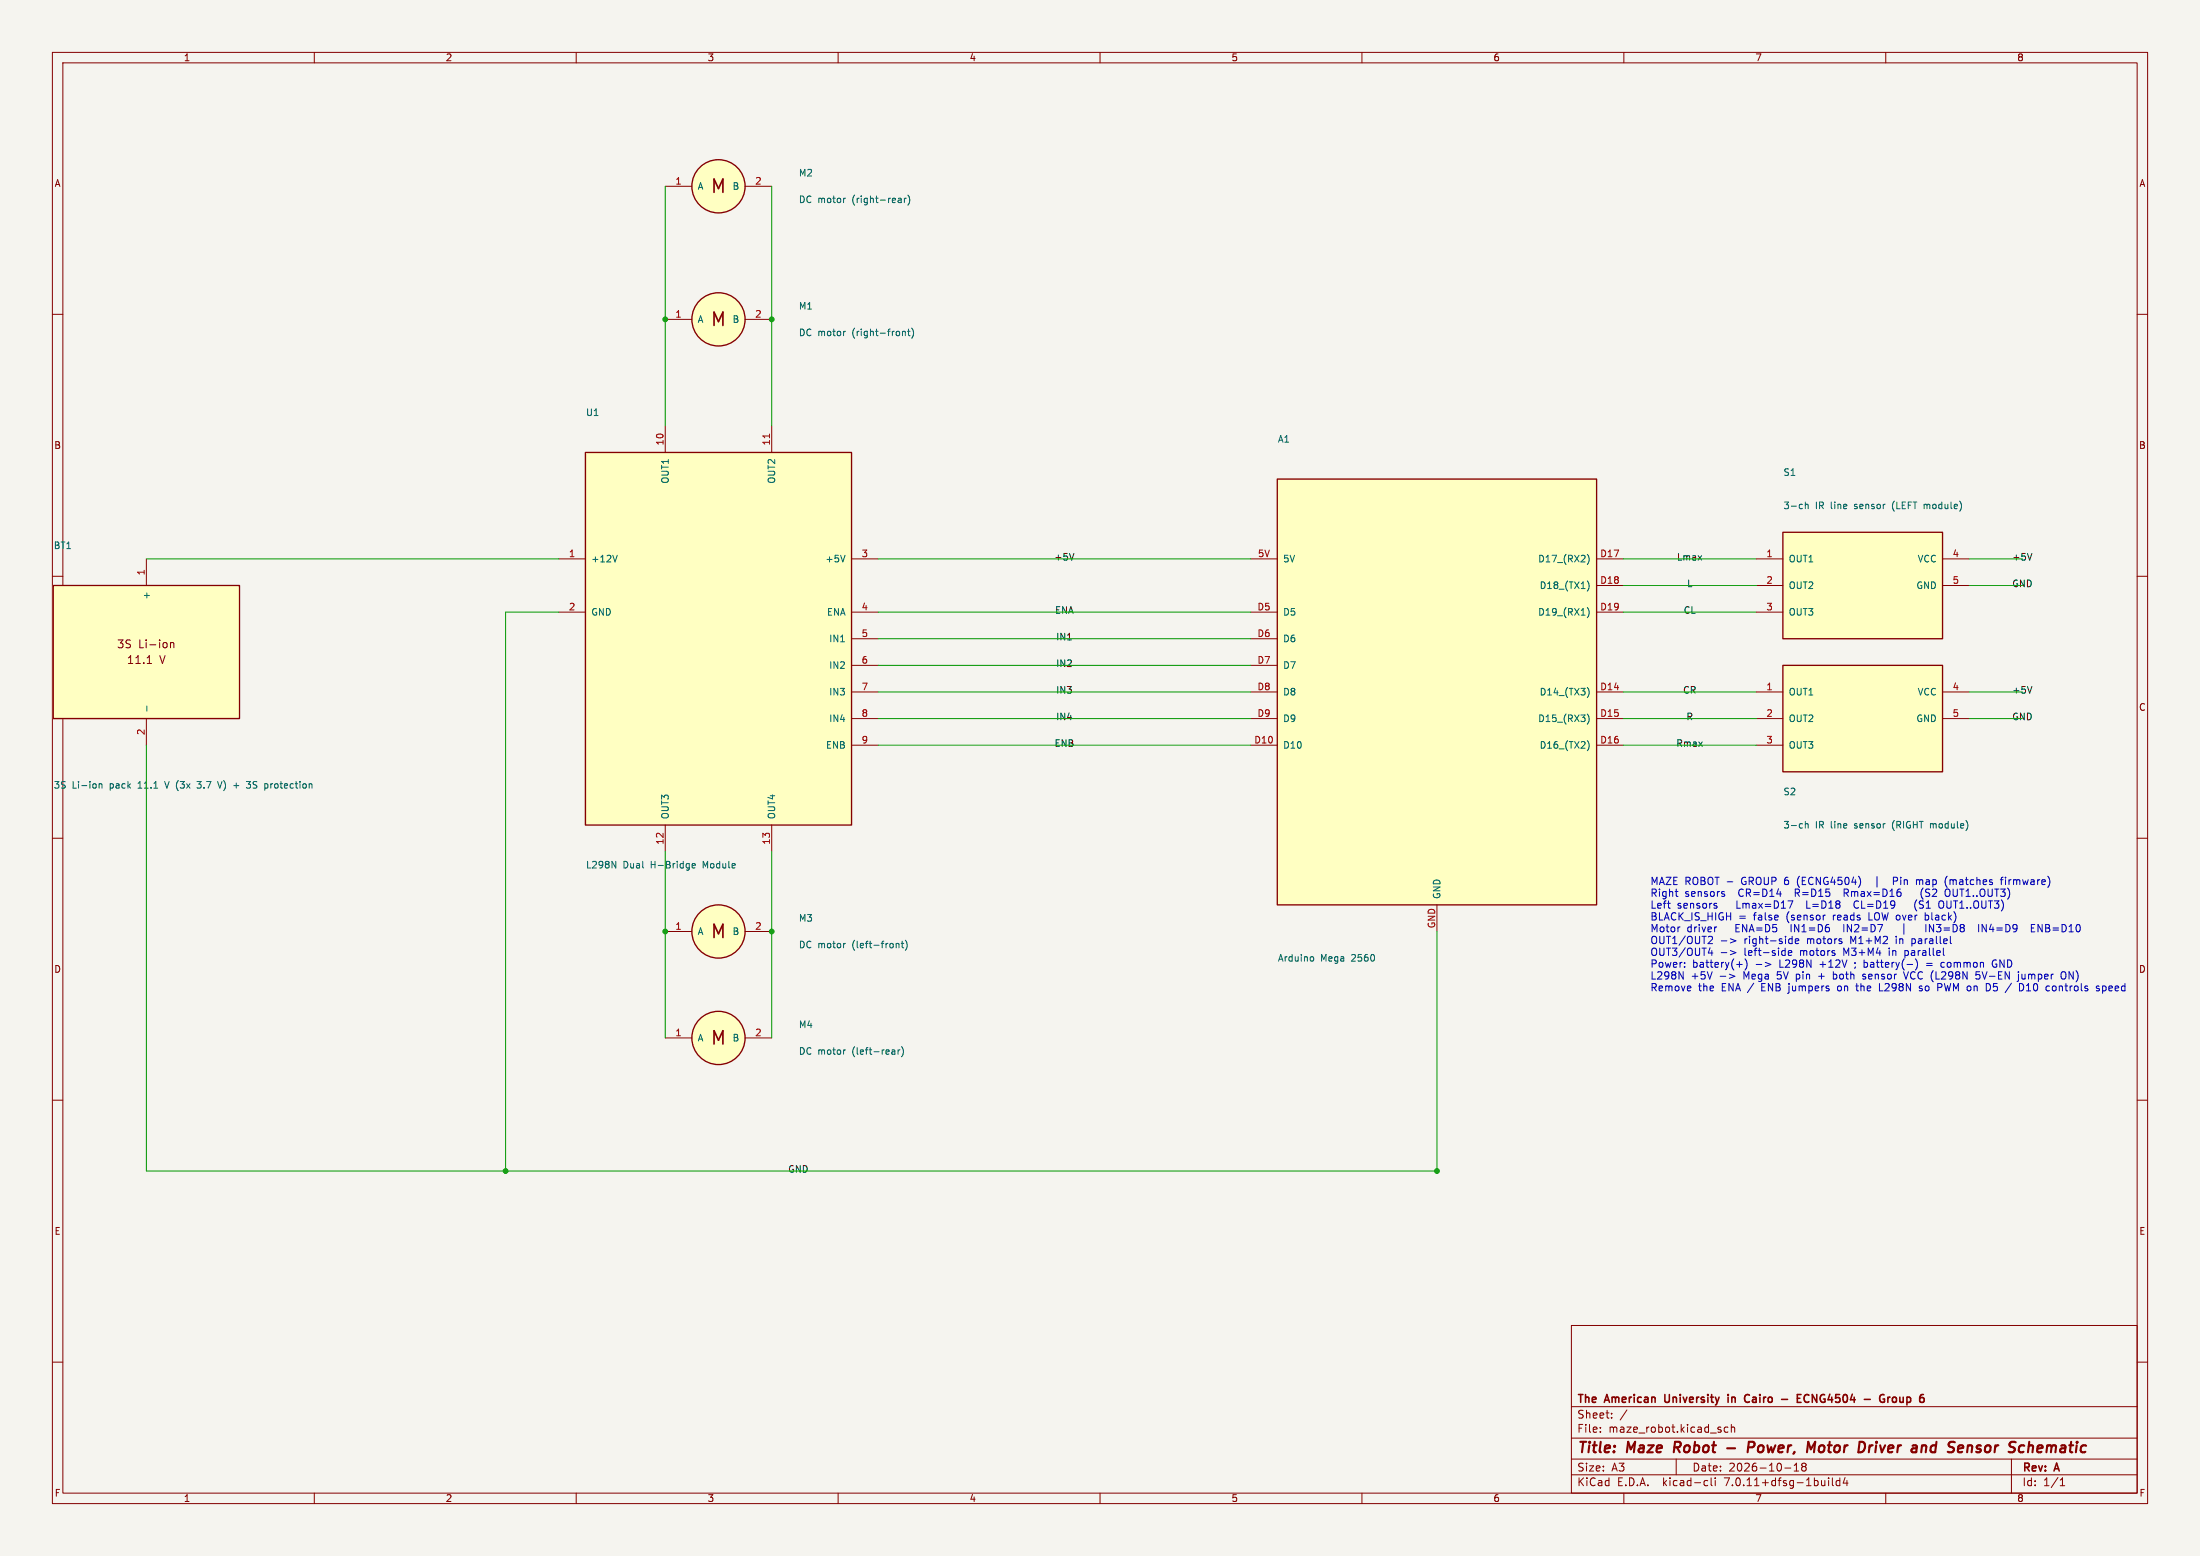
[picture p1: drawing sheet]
<svg xmlns="http://www.w3.org/2000/svg" width="420mm" height="297mm" viewBox="0 0 420 297" stroke-linecap="round" stroke-linejoin="round" font-family="sans-serif">
<path d="M0 0h420v297h-420z" fill="#f5f4ef" stroke="#f5f4ef" stroke-width=".19"/>
<g fill="none" stroke="#840000" stroke-width=".19">
<path d="M10 10h400v277h-400zM12 12h396v273h-396zM60 10v2M110 10v2M160 10v2M210 10v2M260 10v2M310 10v2M360 10v2M127 35.6h5.1M142.2 35.6h5.1M10 60h2"/>
<path d="M408 60h2M127 61h5.1M142.2 61h5.1M127 81.3v5.1M147.3 81.3v5.1M10 110h2M27.9 106.7v5.1M106.7 106.7h5.1M106.7 116.8h5.1M162.6 106.7h5M162.6 116.8h5M238.8 106.7h5"/>
<path d="M238.8 116.8h5M304.8 106.7h5.1M304.8 111.8h5.1M304.8 116.8h5.1M335.3 106.7h5.1M335.3 111.8h5.1M335.3 116.8h5.1M370.8 106.7h5.1M370.8 111.8h5.1M408 110h2M27.9 137.2v5M28.1 126.6h.8"/>
<path d="M28.4 125.4l.1-.3v1.5M32.5 122.6v1M32.5 122.8l.3-.2 .3 .1 .1 .9M162.6 121.9h5M162.6 127h5M162.6 132.1h5M162.6 137.2h5M238.8 121.9h5M238.8 127h5M238.8 132.1h5M238.8 137.2h5M304.8 132.1h5.1"/>
<path d="M304.8 137.2h5.1M335.3 132.1h5.1M335.3 137.2h5.1M370.8 132.1h5.1M370.8 137.2h5.1M10 160h2M127 157.5v5.1M147.3 157.5v5.1M162.6 142.2h5M238.8 142.2h5M304.8 142.2h5.1M335.3 142.2h5.1"/>
<path d="M408 160h2M127 177.8h5.1M142.2 177.8h5.1M274.3 172.7v5.1M127 198.1h5.1M142.2 198.1h5.1M10 210h2M408 210h2M10 260h2M300 253h108v32h-108zM408 260h2M300 278.5h108"/>
<path d="M300 274.5h108M300 268.5h108M305.5 273.2v.2M305.5 272.5v.1M307.7 270.5v.2M307.7 269.8v.1M310.6 269.1l-1.3 1.9M320 278.5v3M328.5 273v.3M329.9 272.5l-.5-.1-.2 .3 .1 .6h.6M330.5 272.5l.2-.1 .4 .1 .1 .9M330.5 271.9v1.5"/>
<path d="M342.5 279.7l.4-.4v1.5M344.2 279.9l-.3 .3v.3l.3 .3h.3l.3-.3-.1-.4-.2-.2M344.2 279.3l-.3 .3 .3 .3M344.2 279.9h.3M344.5 279.3l.3 .3-.3 .3M384 278.5v6.5M60 285v2M110 285v2M160 285v2M210 285v2M260 285v2M300 281.5h108"/>
<path d="M310 285v2M325.6 282.6l.4 .1M326 283.5l-.4 .1M326.7 282.1v1.3l.2 .2M327.4 282.1v.1M327.4 282.6v1M340.7 280.2h1.2M342.5 280.8h.9M349.1 282.1v.1M349.1 282.6v1M349.8 282.1v1.3l.2 .2M351.2 282.7l-.4-.1-.3 .3 .2 .6h.5"/>
<path d="M351.2 282.1v1.5M352.2 282l-.3 1.1h.9M352.6 282.6v1M360 285v2M393.3 283.6h.9M393.3 282.5l.4-.4v1.5"/>
</g>
<path d="M319.8 275.2l-.3 2M329.7 276.4h1.5M333.7 276.3h.8a.55 .55 0 0 0 .4-.5 .55 .55 0 0 0-.3-.6h-.7l-.3 2M345.7 276.6l.8-1.4-.2 2M347.5 276l-.2 .3-.1 .5 .3 .4M357.5 275.9l-.4 .1M358.2 275.9l-.2 1.3M369 275.9l-.4 .4-.1 .5 .4 .4h.3M376 275.9l.4 .1 .1 .2-.1 1M389.3 275.9l-.3 .3-.1 .7 .2 .3h.4M389.9 276.3l-1 .2" fill="none" stroke="#840000" stroke-width=".4"/>
<path d="M317.8 266.2l.1 1.3M329.9 266.2v.1M329.9 266.7v1M333.5 266.2l.5 .1M334 267.5l-.5 .2M340.1 267.1h1.2M343.8 266.2h-.7v1.5M345.3 266.3a.6 .6 0 0 0-.7 0 .6 .6 0 0 0-.2 .7 .56 .56 0 0 0 .3 .6 .56 .56 0 0 0 .6-.1M359.7 266.3a.69 .69 0 0 0-.8 .2 .69 .69 0 0 0 0 .8M360.4 266.7v1M360.8 266.7l-.3 .1M361.4 266.8l.4-.1 .2 .3v.4l-.2 .3-.4-.1-.1-.2z" fill="none" stroke="#840000" stroke-width=".3"/>
<g fill="#ffffc2" stroke="#ffffc2" stroke-width=".19">
<path d="M340.4 101.6h30.4v20.3h-30.4z"/>
<path d="M111.8 86.4h50.8v71.1h-50.8z"/>
<path d="M243.8 91.4h61v81.3h-61z"/>
<path d="M10.2 111.8h35.5v25.4h-35.5z"/>
<path d="M340.4 127h30.4v20.3h-30.4z"/>
<circle cx="137.2" cy="198.1" r="5.1"/>
<circle cx="137.2" cy="177.8" r="5.1"/>
<circle cx="137.2" cy="35.6" r="5.1"/>
<circle cx="137.2" cy="61" r="5.1"/>
</g>
<g fill="none" stroke="#840000" stroke-width=".25">
<path d="M111.8 86.4h50.8v71.1h-50.8zM243.8 91.4h61v81.3h-61zM10.2 111.8h35.5v25.4h-35.5zM340.4 101.6h30.4v20.3h-30.4zM340.4 127h30.4v20.3h-30.4z"/>
<circle cx="137.2" cy="35.6" r="5.1"/>
<circle cx="137.2" cy="61" r="5.1"/>
<circle cx="137.2" cy="177.8" r="5.1"/>
<circle cx="137.2" cy="198.1" r="5.1"/>
</g>
<g fill="none" stroke="#006464" stroke-width=".19">
<path d="M161.4 37.8l-.2 .1M171.6 37.8l.4 .2v.7M172 38.6l-.4 .1M172 38.1l-.4 .1M172.6 37.8v.9M173 37.8l-.4 .3M173.3 37.2a1.46 1.46 0 0 1 0 2M161.4 63.2l-.2 .1M172.3 63.4l.2-.2 .3 .1v.8M172.3 63.2v.9M173.3 63.2h.4M173.4 62.8v1.1l.3 .2"/>
<path d="M174 62.6a1.46 1.46 0 0 1 0 2M344.6 95.8v1.3M344.6 96.4l.2-.1h.3l.1 .8M367.3 96.3v.8M367.5 96.3l-.2 .1M117.8 106l-.4 1.3M161.3 106l-.4 1.3M303 105.8a1.46 1.46 0 0 1 0 1.9M303 110.9a1.46 1.46 0 0 1 0 1.9M303 116a1.46 1.46 0 0 1 0 1.9M28 134.8v.9M303 131.2a1.46 1.46 0 0 1 0 1.9"/>
<path d="M303 136.3a1.46 1.46 0 0 1 0 1.9M18.9 149.6v.8M18.9 149.7l.2-.1 .3 .1 .1 .7M31.4 149.2l.5 1.2M37.6 149.2h.8l-.4 .5h.2M37.6 150.3l.6 .1M41.5 149.2l.5 1.2 .4-1.2M44.6 150h1M45.1 149.5v.9M47 149.2h.8l-.4 .5 .4 .1v.4l-.2 .2h-.4M303 141.4a1.46 1.46 0 0 1 0 1.9M344.6 156.8v1.3"/>
<path d="M344.6 157.3l.2-.1 .3 .1 .1 .8M368.5 157.2v.9M368.7 157.2l-.2 .1M116.8 164.4l.8 1.3v-1.3M132.1 165.3l.6-.2v-.2l-.4-.1-.2 .2 .1 .6h.5M172.2 179.6v1.1l.3 .2M172.8 179.5a1.46 1.46 0 0 1 0 1.9M161.4 180.1h-.2M171.1 180.2l.2-.1h.3v.8M171.1 180.1v.8M172 180.1h.5M172.1 199.8a1.46 1.46 0 0 1 0 1.9"/>
<path d="M250.4 182.6l.3 .1 .1 .2-.1 .4-.3 .2M161.4 200.4l-.2 .1M170.4 200.4l.4 .1v.7M170.8 201.2h-.4M170.8 200.7l-.4 .1M171.4 200.4v.8M171.8 200.4l-.4 .2"/>
</g>
<path d="M146.9 82.9v.7" fill="none" stroke="#a90000" stroke-width=".19"/>
<path d="M205 105.6l-.4 1.3M387.9 105.6l-.4 1.3M387.9 131l-.4 1.3" fill="none" stroke="#0f0f0f" stroke-width=".19"/>
<g fill="none" stroke="#0000c2" stroke-width=".19">
<path d="M318.7 173.4h.2M319.8 170.2h.5M320.1 171l.2 .1M326.9 178.9v.4l-.8 .8h.8M327.4 172.9l.3 .1 .1 .2-.2 .2h-.3M327.4 172.4l.3 .1M327.6 176.9l-.1 .1M328.6 179.6h1.1M328.9 170.2h.3M328.9 170.6l.3 .1 .1 .2-.2 .2h-.3M330.3 179.2l1.1 .4-1.1 .4M341.3 172h1l-.6 1.4"/>
<path d="M341.6 179.3h.5M341.9 176.5v1.4M342.1 178.7v1.4M342.7 179.7l.7-.2-.1-.2-.4-.1-.2 .2 .1 .7h.5M344.9 172v1.4h.7M348.3 174.7h.2M352 176.5v1.4M352.1 169.7v1.4M352.1 170.4h.5M354.1 172.2l-.2 .4 .1 .4 .4 .4M362.1 167.5l-.6-.1v1.4M362.1 168.1l-.6 .1"/>
<path d="M363.5 176.3v2M365 179.2v1.4M365.1 179.2l-.1 .1M365.9 168l.4-.1 .2 .2M365.9 171.8a1.6 1.6 0 0 0 0 2.1M366.4 173.3l.2 .1M366.5 168.1v.7M366.5 172l-.1 .2 .1 .4M366.7 167.9l-.2 .2M366.8 170.1v.9l.3 .6M367.5 174.2v1.4M367.5 175.5l.4 .1"/>
<path d="M367.7 176.5v1.4M369.1 176.5v1.4l-.8-1.4v1.4M371.1 172.4v.5a.47 .47 0 0 1-.3 .4 .47 .47 0 0 1-.5 0M371.5 169.1l.2 .3M371.7 169.7a.47 .47 0 0 1 .6 .5v.4a.47 .47 0 0 1-.6 .5M371.7 167.2l-.2 .4M372.3 167.9v.9M372.3 168h.1M377.7 176.5v1.4M379.2 176.5v1.4l-.8-1.4v1.4M381.9 167.9h.5M382.4 167.4l-.3 .2v1.2"/>
<path d="M382.9 167.4v.2M382.9 167.9v.9M387.8 177.1h.5M388.5 176.5h-.7v1.4h.7M389.9 176.5v1.4l-.8-1.4v1.4M320.5 185.5l.8 1.4v-1.4M321.6 184.5v.1M321.6 183.8v.1M326.1 181.9h.9M326.8 181.4v1M328.6 181.8h1.1M330.1 185.9l1.1 .4-1.1 .4"/>
<path d="M330.3 181.4l1.1 .4-1.1 .4M331.5 184.1h1.1M332.1 183.6v1M333.4 183.4a1.62 1.62 0 0 1-.3 1.8M335.3 184.1h1M337 183.7l1.1 .4-1.1 .4M340.8 181v1.4M340.8 182.3l-.4 .1M341.3 189.6h.1M341.5 181.5v.8h.5M341.6 180.1h.5M341.6 181.4l.4 .1 .1 .3-.7 .1"/>
<path d="M347.2 186.3h1.1M350 185.5v1.4M350 186.8l.4 .1M350.4 185.9l-.4 .1M350.9 188.3l-.1 .2 .1 .6M354.1 183.8v.1M354.2 184.6l-.1 .2M354.3 188.2h.5M354.5 187.7v1.2l.2 .2M355.6 186.8h.5M355.9 183.2v1.4M355.9 184.6h.1"/>
<path d="M356 183.7l-.1 .1M356 185.9l-.3 .1-.1 .2 .5 .3M358.8 187.7v1.4h.7M363.4 185.5l.5 1.4 .4-1.4M363.7 181.4v1.4M363.7 182.3l.1 .1M363.8 181.4l-.1 .1M364.1 184.1h1M365 180.1h.1M366 183.6v1l-.3 .6M366.5 188.3v.3l.4 .1 .1 .2-.2 .2h-.4M367.8 183.9h1.1"/>
<path d="M367.8 184.3h1.1M369.9 187.7v1.4M370.6 183.8v.7l.5 .1M370.7 188.3l-.2 .2h-.6M371.1 182.3l.1 .1M372.4 180.1h.1M377.3 185.5l-.1 .6 .2-.1 .5 .1 .1 .5-.3 .3-.5-.2M379.9 187.9l.1 .6-.3 .6M380.9 184h.3M381 183.2a.67 .67 0 0 0-.7 .8 .67 .67 0 0 0 .8 .6M384 187.7l-1.2 1.8M385.3 185.9v1.2l-.2 .2"/>
<path d="M386 185.9v.8l.4 .2M386.1 187.8l.2 .5-.2 .8M386.9 189.1h.8M391.9 188.3v.7l.2 .1h.3M393.5 185.7a.47 .47 0 0 1 .6-.2 .47 .47 0 0 1 .3 .4v.5a.47 .47 0 0 1-.3 .5 .47 .47 0 0 1-.6-.2M400.3 188.3h.4M400.3 188.6l.4 .1 .1 .2-.2 .2h-.4M401.4 188.3l.4-.1 .3 .3M401.4 188.2v1.4M402.1 188.9l-.3 .2h-.4"/>
</g>
<g fill="none" stroke="#009600" stroke-width=".19">
<path d="M127 35.6v45.7M147.3 35.6v45.7M27.9 106.7h78.8M106.7 116.8h-10.2v106.7M167.6 116.8h71.2M167.6 106.7h71.2M309.9 111.8h25.4M309.9 116.8h25.4M309.9 106.7h25.4M375.9 111.8h10.2M375.9 106.7h10.2M167.6 121.9h71.2"/>
<path d="M167.6 137.2h71.2M167.6 132.1h71.2M167.6 127h71.2M309.9 137.2h25.4M309.9 132.1h25.4M375.9 137.2h10.2M375.9 132.1h10.2M27.9 142.2v81.3h246.4v-45.7M167.6 142.2h71.2M309.9 142.2h25.4M127 162.6v35.5M147.3 162.6v35.5"/>
</g>
<g fill="#009600" stroke="#009600" stroke-width=".19">
<circle cx="127" cy="177.8" r=".46"/>
<circle cx="96.5" cy="223.5" r=".46"/>
<circle cx="147.3" cy="61" r=".46"/>
<circle cx="147.3" cy="177.8" r=".46"/>
<circle cx="274.3" cy="223.5" r=".46"/>
<circle cx="127" cy="61" r=".46"/>
</g>
<g font-size="3.5" fill="#840000">
<text x="135.5" y="37.3">M</text>
<text x="135.5" y="62.7">M</text>
<text x="135.5" y="179.5">M</text>
<text x="135.5" y="199.9">M</text>
</g>
<g font-size="2.8" fill="#840000">
<text x="301" y="277.9">Title:</text>
<text x="310.6" y="277.9">Maze</text>
<text x="320.4" y="277.9">Robot</text>
<text x="336.1" y="277.9">Power,</text>
<text x="348.2" y="277.9">Motor</text>
<text x="358.8" y="277.9">Driver</text>
<text x="369.8" y="277.9">and</text>
<text x="377.6" y="277.9">Sensor</text>
<text x="390" y="277.9">Schematic</text>
</g>
<g font-size="2.1" fill="#840000">
<text x="22.2" y="124">3S</text>
<text x="26.5" y="124">Li-ion</text>
<text x="24.1" y="127">11.1</text>
<text x="30.5" y="127">V</text>
<text x="301" y="268.2">The</text>
<text x="306.5" y="268.2">American</text>
<text x="318.5" y="268.2">University</text>
<text x="331.1" y="268.2">in</text>
<text x="335" y="268.2">Cairo</text>
<text x="342.6" y="268.2">-</text>
<text x="346.2" y="268.2">ECNG4504</text>
<text x="359.5" y="268.2">-</text>
<text x="363.1" y="268.2">Group</text>
<text x="301" y="273.7">File:</text>
<text x="301" y="271">Sheet:</text>
<text x="307.1" y="273.7">maze_robot.kicad_sch</text>
<text x="301" y="281.1">Size:</text>
<text x="307.6" y="281.1">A3</text>
<text x="323" y="281.1">Date:</text>
<text x="330" y="281.1">2026-10-18</text>
<text x="386" y="281.3">Rev:</text>
<text x="392.4" y="281.3">A</text>
<text x="301" y="283.9">KiCad</text>
<text x="308.7" y="283.9">E.D.A.</text>
<text x="317.6" y="283.9">kicad-cli</text>
<text x="329.5" y="283.9">7.0.11+dfsg-1build4</text>
<text x="386" y="283.9">Id:</text>
<text x="390.1" y="283.9">1/1</text>
</g>
<g font-size="1.9" fill="#0000c2">
<text x="315" y="169.2">MAZE ROBOT -</text>
<text x="315" y="171.5">Right</text>
<text x="315" y="173.8">Left</text>
<text x="320.1" y="173.8">sensors</text>
<text x="321.6" y="171.5">sensors</text>
<text x="331.9" y="173.8">Lmax=D17</text>
<text x="332.1" y="171.5">CR=D14</text>
<text x="332.6" y="169.2">GROUP 6</text>
<text x="343.2" y="171.5">R=D15</text>
<text x="343.6" y="169.2">(ECNG4504)</text>
<text x="345.6" y="173.8">L=D18</text>
<text x="352.9" y="171.5">Rmax=D16</text>
<text x="355" y="173.8">CL=D19</text>
<text x="358.8" y="169.2">|</text>
<text x="362.6" y="169.2">Pin</text>
<text x="367" y="173.8">(S1</text>
<text x="367.2" y="169.2">map</text>
<text x="368.1" y="171.5">(S2</text>
<text x="371.9" y="173.8">OUT1..OUT3)</text>
<text x="372.8" y="169.2">(matches</text>
<text x="372.9" y="171.5">OUT1..OUT3)</text>
<text x="383.8" y="169.2">firmware)</text>
<text x="315" y="176">BLACK_IS_HIGH</text>
<text x="315" y="178.3">Motor</text>
<text x="322" y="178.3">driver</text>
<text x="331.7" y="178.3">ENA=D5</text>
<text x="331.9" y="176">=</text>
<text x="334.8" y="176">false</text>
<text x="341.2" y="176">(sensor</text>
<text x="342.6" y="178.3">IN1=D6</text>
<text x="350.3" y="176">reads</text>
<text x="353" y="178.3">IN2=D7</text>
<text x="357.2" y="176">LOW over</text>
<text x="368.3" y="176">black)</text>
<text x="369.7" y="178.3">IN3=D8</text>
<text x="380.1" y="178.3">IN4=D9</text>
<text x="390.6" y="178.3">ENB=D10</text>
<text x="315" y="180.5">OUT1/OUT2</text>
<text x="315" y="182.8">OUT3/OUT4</text>
<text x="315" y="185">Power:</text>
<text x="323.1" y="185">battery(+)</text>
<text x="333" y="180.5">right-side</text>
<text x="333" y="182.8">left-side</text>
<text x="339.9" y="185">L298N</text>
<text x="343.8" y="182.8">motors</text>
<text x="345.2" y="180.5">motors</text>
<text x="347.7" y="185">+12V</text>
<text x="352.3" y="182.8">M3+M4</text>
<text x="353.6" y="180.5">M1+M2</text>
<text x="356.5" y="185">battery(-)</text>
<text x="361.1" y="182.8">in</text>
<text x="362.4" y="180.5">in</text>
<text x="364.3" y="182.8">parallel</text>
<text x="365.6" y="180.5">parallel</text>
<text x="368.6" y="185">=</text>
<text x="371.6" y="185">common</text>
<text x="381.6" y="185">GND</text>
<text x="315" y="187.3">L298N</text>
<text x="315" y="189.5">Remove</text>
<text x="322.8" y="187.3">+5V</text>
<text x="324.2" y="189.5">the</text>
<text x="328.3" y="187.3">-&gt;</text>
<text x="328.7" y="189.5">ENA /</text>
<text x="333" y="187.3">Mega</text>
<text x="336.6" y="189.5">ENB</text>
<text x="339.6" y="187.3">5V</text>
<text x="342" y="189.5">jumpers</text>
<text x="343.4" y="187.3">pin</text>
<text x="347.8" y="187.3">+</text>
<text x="350.8" y="187.3">both</text>
<text x="351.5" y="189.5">on</text>
<text x="355.3" y="189.5">the</text>
<text x="356.6" y="187.3">sensor</text>
<text x="359.8" y="189.5">L298N</text>
<text x="364.8" y="187.3">VCC (L298N</text>
<text x="367.6" y="189.5">so</text>
<text x="371.3" y="189.5">PWM on</text>
<text x="378.8" y="187.3">5V-EN</text>
<text x="380.9" y="189.5">D5</text>
<text x="384.9" y="189.5">/</text>
<text x="387" y="187.3">jumper</text>
<text x="387.6" y="189.5">D10</text>
<text x="392.9" y="189.5">controls</text>
<text x="395.4" y="187.3">ON)</text>
<text x="402.7" y="189.5">speed</text>
</g>
<g font-size="1.8" fill="#840000">
<text x="35" y="11.9">1</text>
<text x="85" y="11.9">2</text>
<text x="135" y="11.9">3</text>
<text x="185" y="11.9">4</text>
<text x="235" y="11.9">5</text>
<text x="285" y="11.9">6</text>
<text x="335" y="11.9">7</text>
<text x="385" y="11.9">8</text>
<text x="10.3" y="35.9">A</text>
<text x="408.3" y="35.9">A</text>
<text x="10.3" y="85.9">B</text>
<text x="408.2" y="85.9">B</text>
<text x="10.3" y="135.9">C</text>
<text x="408.2" y="135.9">C</text>
<text x="10.3" y="185.9">D</text>
<text x="408.2" y="185.9">D</text>
<text x="10.3" y="235.9">E</text>
<text x="408.3" y="235.9">E</text>
<text x="10.3" y="285.9">F</text>
<text x="35" y="286.9">1</text>
<text x="85" y="286.9">2</text>
<text x="135" y="286.9">3</text>
<text x="185" y="286.9">4</text>
<text x="235" y="286.9">5</text>
<text x="285" y="286.9">6</text>
<text x="335" y="286.9">7</text>
<text x="385" y="286.9">8</text>
<text x="408.3" y="285.9">F</text>
</g>
<g font-size="1.8" fill="#a90000">
<text x="128.8" y="35.3">1</text>
<text x="144.1" y="35.3">2</text>
<text x="128.8" y="60.7">1</text>
<text x="144.1" y="60.7">2</text>
<text x="126.7" y="85.1" transform="rotate(-90 126.7 85.1)">10</text>
<text x="147.1" y="85.1" transform="rotate(-90 147.1 85.1)">11</text>
<text x="108.5" y="106.4">1</text>
<text x="164.4" y="106.4">3</text>
<text x="240" y="106.4">5V</text>
<text x="305.4" y="106.4">D17</text>
<text x="337.1" y="106.4">1</text>
<text x="372.7" y="106.4">4</text>
<text x="27.7" y="109.9" transform="rotate(-90 27.7 109.9)">1</text>
<text x="305.4" y="111.5">D18</text>
<text x="337.1" y="111.5">2</text>
<text x="372.7" y="111.5">5</text>
<text x="108.5" y="116.6">2</text>
<text x="164.4" y="116.6">4</text>
<text x="240" y="116.6">D5</text>
<text x="305.4" y="116.6">D19</text>
<text x="337.1" y="116.6">3</text>
<text x="164.4" y="121.7">5</text>
<text x="240" y="121.7">D6</text>
<text x="164.4" y="126.7">6</text>
<text x="164.4" y="131.8">7</text>
<text x="240" y="126.7">D7</text>
<text x="240" y="131.8">D8</text>
<text x="305.4" y="131.8">D14</text>
<text x="337.1" y="131.8">1</text>
<text x="372.7" y="131.8">4</text>
<text x="164.4" y="136.9">8</text>
<text x="240" y="136.9">D9</text>
<text x="305.4" y="136.9">D15</text>
<text x="337.1" y="136.9">2</text>
<text x="372.7" y="136.9">5</text>
<text x="27.7" y="140.4" transform="rotate(-90 27.7 140.4)">2</text>
<text x="164.4" y="142">9</text>
<text x="239.4" y="142">D10</text>
<text x="305.4" y="142">D16</text>
<text x="337.1" y="142">3</text>
<text x="126.7" y="161.3" transform="rotate(-90 126.7 161.3)">12</text>
<text x="147.1" y="161.3" transform="rotate(-90 147.1 161.3)">13</text>
<text x="128.8" y="177.5">1</text>
<text x="144.1" y="177.5">2</text>
<text x="274.1" y="177.3" transform="rotate(-90 274.1 177.3)">GND</text>
<text x="128.8" y="197.9">1</text>
<text x="144.1" y="197.9">2</text>
</g>
<g font-size="1.8" fill="#006464">
<text x="152.4" y="33.9">M2</text>
<text x="133.1" y="36.4">A</text>
<text x="139.8" y="36.4">B</text>
<text x="152.4" y="39">DC motor</text>
<text x="162.8" y="39">(right-rear)</text>
<text x="152.4" y="59.3">M1</text>
<text x="133.1" y="61.8">A</text>
<text x="139.8" y="61.8">B</text>
<text x="152.4" y="64.4">DC motor</text>
<text x="162.8" y="64.4">(right-front)</text>
<text x="111.8" y="79.6">U1</text>
<text x="243.8" y="84.7">A1</text>
<text x="127.9" y="92.4" transform="rotate(-90 127.9 92.4)">OUT1</text>
<text x="148.2" y="92.4" transform="rotate(-90 148.2 92.4)">OUT2</text>
<text x="340.4" y="91">S1</text>
<text x="340.4" y="97.4">3-ch</text>
<text x="346.6" y="97.4">IR</text>
<text x="349.6" y="97.4">line</text>
<text x="354.3" y="97.4">sensor</text>
<text x="361.7" y="97.4">(LEFT</text>
<text x="367.9" y="97.4">module)</text>
<text x="10.2" y="105">BT1</text>
<text x="112.8" y="107.5">+12V</text>
<text x="157.5" y="107.5">+5V</text>
<text x="244.9" y="107.5">5V</text>
<text x="293.5" y="107.5">D17_(RX2)</text>
<text x="341.4" y="107.5">OUT1</text>
<text x="366" y="107.5">VCC</text>
<text x="293.8" y="112.6">D18_(TX1)</text>
<text x="341.4" y="112.6">OUT2</text>
<text x="365.7" y="112.6">GND</text>
<text x="28.8" y="114.6" transform="rotate(-90 28.8 114.6)">+</text>
<text x="112.8" y="117.7">GND</text>
<text x="157.8" y="117.7">ENA</text>
<text x="244.9" y="117.7">D5</text>
<text x="293.5" y="117.7">D19_(RX1)</text>
<text x="341.4" y="117.7">OUT3</text>
<text x="158.2" y="122.8">IN1</text>
<text x="244.9" y="122.8">D6</text>
<text x="158.2" y="127.9">IN2</text>
<text x="244.9" y="127.9">D7</text>
<text x="158.2" y="132.9">IN3</text>
<text x="244.9" y="132.9">D8</text>
<text x="293.8" y="132.9">D14_(TX3)</text>
<text x="341.4" y="132.9">OUT1</text>
<text x="366" y="132.9">VCC</text>
<text x="157.6" y="143.1">ENB</text>
<text x="158.2" y="138">IN4</text>
<text x="244.9" y="143.1">D10</text>
<text x="244.9" y="138">D9</text>
<text x="293.5" y="138">D15_(RX3)</text>
<text x="293.8" y="143.1">D16_(TX2)</text>
<text x="341.4" y="138">OUT2</text>
<text x="341.4" y="143.1">OUT3</text>
<text x="365.7" y="138">GND</text>
<text x="10.2" y="150.7">3S</text>
<text x="13.8" y="150.7">Li-ion</text>
<text x="21" y="150.7">pack</text>
<text x="26.6" y="150.7">11.1</text>
<text x="32" y="150.7">V (3x</text>
<text x="38.5" y="150.7">3.7</text>
<text x="42.7" y="150.7">V)</text>
<text x="45.8" y="150.7">+</text>
<text x="48.6" y="150.7">3S</text>
<text x="52.2" y="150.7">protection</text>
<text x="340.4" y="152">S2</text>
<text x="127.9" y="156.5" transform="rotate(-90 127.9 156.5)">OUT3</text>
<text x="148.2" y="156.5" transform="rotate(-90 148.2 156.5)">OUT4</text>
<text x="340.4" y="158.3">3-ch</text>
<text x="346.6" y="158.3">IR</text>
<text x="349.6" y="158.3">line</text>
<text x="354.3" y="158.3">sensor</text>
<text x="361.7" y="158.3">(RIGHT</text>
<text x="369.1" y="158.3">module)</text>
<text x="111.8" y="166">L298N</text>
<text x="118.9" y="166">Dual</text>
<text x="124.3" y="166">H-Bridge</text>
<text x="134.5" y="166">Module</text>
<text x="275.2" y="171.7" transform="rotate(-90 275.2 171.7)">GND</text>
<text x="133.1" y="178.7">A</text>
<text x="139.8" y="178.7">B</text>
<text x="152.4" y="176.1">M3</text>
<text x="152.4" y="181.2">DC motor</text>
<text x="162.8" y="181.2">(left-front)</text>
<text x="243.8" y="183.7">Arduino</text>
<text x="252.1" y="183.7">Mega</text>
<text x="258.1" y="183.7">2560</text>
<text x="152.4" y="196.4">M4</text>
<text x="133.1" y="199">A</text>
<text x="139.8" y="199">B</text>
<text x="152.4" y="201.5">DC motor</text>
<text x="162.8" y="201.5">(left-rear)</text>
</g>
<g font-size="1.8" fill="#0f0f0f">
<text x="201.2" y="107.2">+5V</text>
<text x="320" y="107.2">Lmax</text>
<text x="384" y="107.2">+5V</text>
<text x="322" y="112.3">L</text>
<text x="384" y="112.3">GND</text>
<text x="201.3" y="117.4">ENA</text>
<text x="321.3" y="117.4">CL</text>
<text x="201.5" y="122.4">IN1</text>
<text x="201.5" y="127.5">IN2</text>
<text x="201.5" y="132.6">IN3</text>
<text x="201.5" y="137.7">IN4</text>
<text x="321.2" y="132.6">CR</text>
<text x="321.8" y="137.7">R</text>
<text x="384" y="132.6">+5V</text>
<text x="384" y="137.7">GND</text>
<text x="201.2" y="142.8">ENB</text>
<text x="319.9" y="142.8">Rmax</text>
<text x="150.4" y="224">GND</text>
</g>
</svg>
